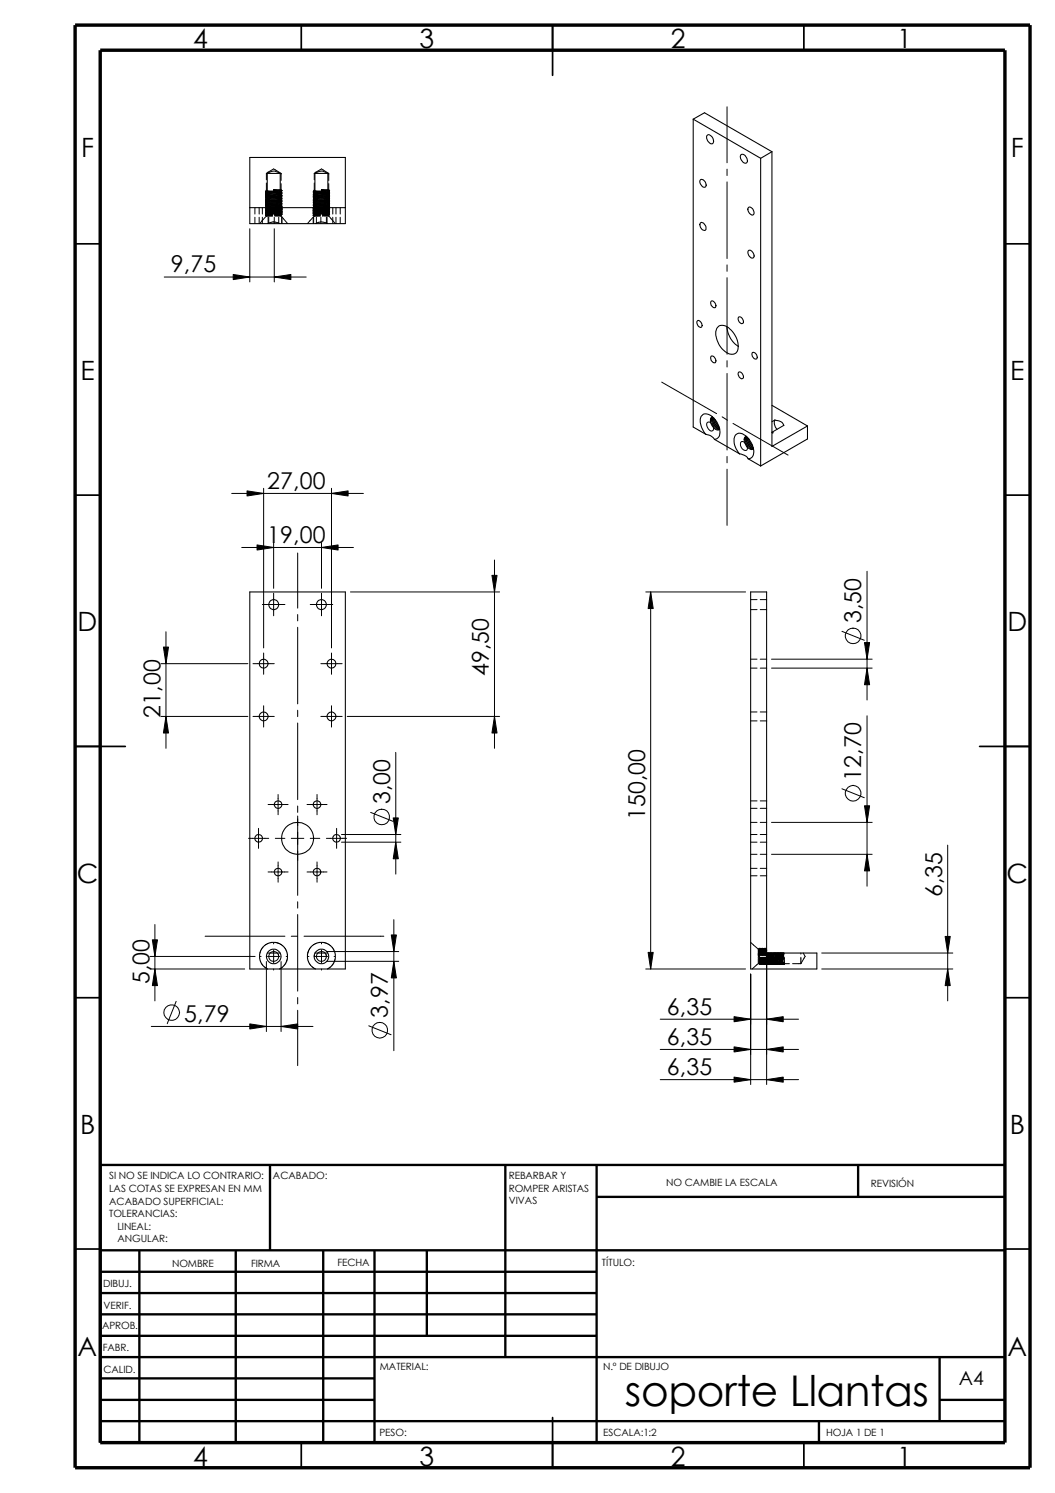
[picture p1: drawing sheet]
<svg xmlns="http://www.w3.org/2000/svg" width="210mm" height="297mm" viewBox="0 0 210 297" stroke-linecap="round" stroke-linejoin="round" font-family="sans-serif">
<g fill="none" stroke="#000" stroke-width=".34">
<path d="M59.9 5v5M109.9 5v10M159.9 5v5M14.9 48.5h5M199.9 48.5h5M14.9 98.5h5M199.9 98.5h5M14.9 148.5h10M194.9 148.5h10M14.9 198.5h5M199.9 198.5h5M14.9 248.5h5"/>
<path d="M199.9 248.5h5M59.9 287v5M109.9 282v10M159.9 287v5"/>
</g>
<g fill="none" stroke="#000" stroke-width=".47">
<path d="M53.7 231.8v17M100.5 231.8v38.2M118.7 231.8v55.2M118.7 238.1h81.2M170.7 231.8v6.3M199.9 231.8h-180v55.2M19.9 257.3h98.8M19.9 253h98.8M19.9 248.8h180M27.7 248.8v38.2M46.9 248.8v38.2M64.3 248.8v38.2"/>
<path d="M74.5 248.8v38.2M84.9 248.8v17M19.9 270h180M19.9 278.5h54.6M19.9 274.2h54.6M19.9 261.5h98.8M19.9 265.8h98.8M186.9 270v12.7M186.9 278.5h13M19.9 282.7h180M162.9 282.7v4.3"/>
</g>
<path d="M14.9 5h190v287h-190zM19.9 10h180v277h-180z" fill="none" stroke="#000" stroke-width=".68" stroke-linecap="butt"/>
<g fill="none" stroke="#000" stroke-width=".2">
<path d="M52.8 38.1h.1M52.8 38.4h.1M52.8 38.7h.1M52.8 39h.1M52.8 39.3v.1M52.8 39.6v.1M52.8 40h.1M52.8 38.1h.3M52.8 38.1h.2h-.1M52.8 39h.2M52.8 39.4h.3M52.8 39.3h.2l-.2 .1"/>
<path d="M52.8 38.4h.2M52.8 38.4h.3M52.8 39.6l.2 .1M52.8 40h.2M52.8 38.7l.3 .1M52.8 38.7h.2h-.1M52.8 39.7l.2 .1M52.8 39.4l.2 .1M52.8 38.4l.2 .1M52.8 38.7l.2 .1M52.8 39l.2 .2M52.8 38.1l.2 .1"/>
<path d="M52.9 39.1h.3M52.9 39.7h.2M53 34.5v1.3M53 36.4v1.6M53 38.2v.1M53 38.5v.1M53 38.8v.1M53 39.2h.1M53 39.5h.1M53 39.8v.1M53 38.2h.2M53 38l-.1 .1"/>
<path d="M53 38.9h.2M53 39.2h.2M53 39.5h.2M53 39.3h-.2M53 38.5h.2M53 38.8h.2M53 38.7h-.1M53 39.9h.1M53 39.9l-.1 .1M53 40h-.1M53 34.5h.2M53 38l-.2 .1"/>
<path d="M53 39.2l-.2 .1M53 38.9l-.2 .1M53 38.3l-.2 .1M53 38.6l-.2 .1M53 39.9l-.2 .1M53 39.5l-.2 .1M53 34.5l1.4-.9 1.5 .9M53 38.2h.2l-.2 .1M53 37.9v.1M53 39.8h.2M53 38.6h.1M53 38.8l.2 .1"/>
<path d="M53.1 38.9h.1M53.2 37.9l-.2 .1M53.2 39.2h-.2M53.2 39.8l-.2 .1M53.2 39.8h-.2M53.2 38.6h-.2M55.8 38.1h.1M55.8 39.1h.1M55.8 39.4h.1M55.8 38.4h.1M55.8 39.7h.1M55.8 40h.1"/>
<path d="M55.8 38.7h.1M55.8 38.8h.2M55.8 37.8l.3 .1M55.8 34.5h.1M55.8 39.3l.1 .1M55.8 39l.1 .1M55.8 38h.1M55.8 38.2h.2M55.8 39.2h.2M55.8 39.5h.2M55.8 38.5l.2 .1M55.8 37.9h.3"/>
<path d="M55.9 39.9v.1M55.9 39.6l-.1 .1M55.9 38.1h-.1M55.9 38.4l.2 .2M55.9 39.7l.2 .1h-.3M55.9 39.4l.2 .1M55.9 38.1l.2 .1M55.9 37.9h.1M55.9 38.2h.1l-.2 .2h.1M55.9 38.9h.1l-.2 .1 .3 .2M55.9 39.2h.1M55.9 39.9l.1-.1-.1 .2"/>
<path d="M55.9 38.9h.1M55.9 39.5h.1M55.9 38v.1M55.9 36.5v1.3h-.1M55.9 34.5v1.4M55.9 38.4h.1M55.9 38.7v.1M55.9 39.3v.1M55.9 39.6v.1M56 39.2l-.2 .1M56 38.8v.1M56 38l-.1 .1"/>
<path d="M56 38.6h-.1M56 37.9l-.1 .1M56 37.9h-.1M56 39.5l-.1 .1M56 38.6l-.1 .1M56.1 37.9l-.1 .1M56.1 38.2v.1M62.3 38.1h.1M62.3 38.4h.1M62.3 38.7h.1M62.3 39.3v.1M62.3 39.6v.1"/>
<path d="M62.4 39.4h.2M62.4 39.4l.3 .1M62.4 39.3h.1l-.1 .1M62.4 38.4h.2M62.4 39.7h.2M62.4 39.6l.1 .1M62.4 39.7l.1 .1M62.4 39v.1M62.4 39.1h.3M62.4 39.1l.3 .1M62.5 39h-.1v.1M62.5 38.4h-.1l.1 .1"/>
<path d="M62.5 39.3h-.1M62.5 34.5v1.3M62.5 36.4v1.6M62.5 38.2v.1M62.5 38.5v.1M62.5 38.8v.1M62.5 39.1v.1M62.5 39.8v.1M62.5 38.2h.2l-.2 .1M62.5 38.2h.2M62.5 38l-.1 .1M62.5 38.9h.2"/>
<path d="M62.5 39.2h.2M62.5 38.9l-.1 .1h.1M62.5 39.2h.1M62.5 38.5h.2M62.5 38.3l-.1 .1h.1M62.5 39.8h.2M62.5 38.6h.1M62.5 38.8h.2M62.5 38.6l-.1 .1M62.5 39.5h.2M62.5 39.9h.1M62.5 38.8l.2 .1"/>
<path d="M62.5 39.9l-.1 .1M62.5 34.5h.2M62.5 39.2l-.1 .1M62.5 39.5l-.1 .1M62.5 34.5l1.5-.9 1.4 .9M62.6 38.1h-.2l.1 .1M62.6 38.9h.1M62.6 38.8l-.2-.1 .1 .1M62.6 37.9l-.1 .1M62.7 39.5h-.2M62.7 37.9l-.2 .1M62.7 39.8l-.2 .1"/>
<path d="M62.7 39.8h-.2M62.7 38.6h-.2M65.2 38.1h.2M65.2 39.1h.2M65.2 39.4h.2M65.2 38.4h.1M65.2 38.4h.2M65.2 38.7h.2M65.2 38.8h.3M65.2 37.8h.2M65.2 34.5h.2M65.3 38.4h.1"/>
<path d="M65.3 38.2h.2M65.3 39.2h.2M65.3 39h.1M65.3 39.5h.3M65.3 38.5h.3M65.3 39.8h.3M65.3 38.7h.1M65.3 39.3h.1M65.3 39.7l.3 .1M65.3 38h.1M65.3 37.9h.3M65.4 39h-.2l.2 .1"/>
<path d="M65.4 39.6l-.2 .1 .2-.1M65.4 38.4h-.2M65.4 37.9h.2M65.4 38.1h-.2M65.4 38.2h.2M65.4 38l-.2 .1M65.4 38.9h.2M65.4 39.2h.1M65.4 39.5h.2M65.4 39.6l-.2 .1M65.4 39.9l-.2 .1M65.4 38.7h-.2"/>
<path d="M65.4 39.9v.1M65.4 39.4h.1M65.4 38.7v.1M65.4 34.5v1.4M65.4 36.5v1.3M65.4 38v.1M65.4 38.4h.1M65.4 39v.1M65.4 39.3v.1M65.4 39.1l.2 .1M65.4 39.4l.2 .1M65.4 38.1l.2 .1"/>
<path d="M65.4 38.4l.2 .1M65.4 38.7l.1 .1M65.4 37.8l.2 .1M65.5 39.2l-.3 .1M65.5 38.8l.1 .1M65.5 38l-.1 .1M65.5 37.9h-.1M65.5 37.9l-.1 .1M65.5 39.8h-.1h.2M65.5 38.5l-.1 .1h.2M65.5 39.8l-.1 .1M65.5 38.6h-.1"/>
<path d="M65.6 39.2h-.2M65.6 38.3l-.2 .1M65.6 39.2h-.1M65.6 37.9l-.1 .1M65.6 37.9h.1M65.6 38.2v.1M65.6 38.5v.1M65.6 38.9h.1M65.6 39.5h.1M65.6 39.8h.1M65.6 39.8l-.2 .2M65.6 39.5l-.2 .1"/>
<path d="M65.6 38.6l-.2 .1M65.6 38.9l-.2 .1M144.7 21.3v11.1M144.7 33.7v1.2M144.7 36.2v15.2M32.7 55.1h28.2M46.4 54.6l3.3 .5-3.3 .5zM49.7 45.5v10.6M50.7 41.3v1.3M50.7 43.2v1.3M51.6 41.3v1.3M51.6 43.2v1.3"/>
<path d="M52.2 41.3v1.3M52.2 43.2v1.3M52.8 42.5h.2M52.8 41.9l.5 .1M52.8 41.6h.9M52.8 41.6h.1M52.8 42.8l.2 .2M52.8 42.2h.1M52.8 40.3h.1M52.8 40.6h.1M52.8 40.9h.1M52.8 41.5v.1"/>
<path d="M52.8 42.8h.1M52.8 40.9h.2M52.8 40.6h.2M52.8 40.3h.3M52.8 40.3h.2M52.8 40h.3M52.8 40l.4 .1M52.8 40.9l.2 .2M52.8 40.6l.2 .1M52.8 40.3l.2 .1M52.9 42.5l.2 .2 1.2-.1M52.9 42.5h.1"/>
<path d="M52.9 42.2h.4M52.9 41.9l.2 .1h2.1M52.9 41.6l.8 .1M52.9 41.3l.2 .1M52.9 41h.2M52.9 40.6l.2 .1M52.9 42.2l.1 .1M52.9 41.6l.1 .1M52.9 41.3h.2M53 42.5l.3 .1M53 43h1.3M53 42.3l.4 .2h2.5"/>
<path d="M53 42.3l1 .1M53 41.8h2.1M53 41.7h1M53 41.1h.2M53 41.1h.1M53 41.2h-.1M53 40.4l.2 .1M53 40.7v.1M53 41.7v.1M53 40.7h.2M53 40.6h-.2M53 40.4h.2"/>
<path d="M53 40.2h.2M53 43l-1.3 1.5M53 40.8l-.2 .1M53 40.2l-.2 .1M53 42.1h2.1M53 41.7l-.1 .2h.4M53 41.4l2.1 .1M53 41.1v.1M53 40.7l.2 .1h-.2M53 41.4l-.1 .1M53 42.1l-.1 .1M53.1 41.7h-.1"/>
<path d="M53.1 40.5l-.3 .1M53.2 40.1l-.2 .1M53.2 41l-.2 .1M53.2 40.4h-.2M53.2 42.5h-.3M53.2 42.1l-.4 .1M53.2 41.9h-.3M53.2 41.5v.1M53.3 44.5a2.32 2.32 0 0 1 2.4 0M53.3 42.6h-.3v.4M53.3 42.6h.4M53.3 42.5l.8 .1"/>
<path d="M53.3 42.3h-.3M53.3 42.2l.8 .1M53.3 42l-.3 .1M53.3 41.9l.8 .1M53.3 41.7l-.3 .1M53.3 41.3l-.2 .1M53.3 42.2h.4M53.3 42.7l-.5 .1M53.3 41.4h-.3M53.3 41.3v1.3M53.3 43.2v1.3M53.5 43.2v1.3"/>
<path d="M53.6 42.8h-.8M53.7 41.6h2.2M53.7 41.3h-.2v1.3M53.8 41.5h2.1M53.9 42.2h2M53.9 42h2.1h-.8M54 41.5h.2M54.1 42.7l-.5 .1M54.1 42.3h.1M54.1 42.6h.1M54.1 42h.1M54.1 41.6h.1"/>
<path d="M54.2 42.9l-1.2 .1M54.3 42.3l-1.3 .2M54.3 41.4h-1.3M54.6 55.1l3.3-.5v1zM54.6 41.3v1.3M54.6 43.2v1.3M54.6 45.5v10.6M54.6 42.3h1.4l-.9 .1M54.6 42.2h.5M54.6 41.8l1.3 .1M54.6 41.5l.5 .1M54.6 42.4h.1"/>
<path d="M54.6 41.7l.1 .1M54.6 42.5h.1M54.7 42.1l-1.3 .1M54.7 42.7l.4 .1M54.7 42.1h.4M54.8 42.6l1.2 .1M54.8 42.3l1.2 .1h-.2M54.8 42.1l1.1 .1M54.8 41.7h1.2l-.9 .1M54.8 41.3l.8 .1M55 41.7h-1.1M55.1 42.8h.8"/>
<path d="M55.1 42.4l1 .3-.2 .1M55.1 42.4l-1.5 .1M55.1 41.8h.8v.2M55.1 41.8h-1.5M55.1 42.4v.1M55.2 42.5l-1.3 .1M55.2 42.6l.8 .1M55.2 41.7h.8l-.2 .1M55.2 41.4h.4M55.5 41.3v1.3M55.5 43.2v1.3M55.6 41.4h.4"/>
<path d="M55.7 42.2l-.3 .1M55.7 40.6h.1M55.8 41.3h.1M55.8 42.2h.1M55.8 41h.1M55.8 40.6h.1M55.8 40.3h.1M55.8 41.6h.1M55.8 41.5h.1M55.8 41.2l.1 .1M55.8 42.7h-1.2M55.8 41.4h-1"/>
<path d="M55.8 41.1h.3M55.8 40.7h.2M55.8 40.4h.2l-.1 .2M55.8 40.1h.2M55.9 42.5v.1h-1.2M55.9 41.3l-1.5 .1M55.9 42.8h-1.3M55.9 42.2l.2 .1M55.9 41.6l.2 .1M55.9 41l.2 .1M55.9 40.6l-.1 .1M55.9 40h-.1"/>
<path d="M55.9 40l.2 .2M55.9 40.3l.2 .2M55.9 41.9l.2 .1M55.9 41.3l.2 .1M55.9 40.6l.2 .2M55.9 41.4h.1h-.2M55.9 42.8v.2h-1.2M55.9 42l.1 .1h-.5M55.9 42.7h.1l-.5 .1M55.9 40.8h.1l-.2 .1 .1 .1M55.9 40.2h.1l-.2 .1h.1M55.9 40.1h.1"/>
<path d="M55.9 42.9l1.3 1.6M55.9 40.3h.1M55.9 40.6h.1M55.9 40.9v.1M55.9 41.5v.1M55.9 41.8v.1M55.9 42.2h.1M55.9 42.5h.1M56 41.1l-.2 .1M56 41.1h-.1M56 41.3v1.3M56 43.2v1.3"/>
<path d="M56.1 41.7l-.3 .2M56.1 41.4l-.2 .1M56.1 42.1l-.2 .1M56.1 40.8h.1M56.1 41.1h.1M56.1 41.3v1.3M56.1 43.2v1.3M56.1 42.4l-.2 .1M62.3 42.5l.5 .1M62.3 41.9l.5 .1M62.3 42.8l.2-.1-.1 .1M62.3 41.3h.3"/>
<path d="M62.3 40h.1M62.3 40.3h.1M62.3 40.6h.1M62.3 40.9h.1M62.3 42.8h.1M62.3 43.2v1.3M62.3 42.8l.2 .2M62.4 42.5l.2 .2 1.2-.1M62.4 41.9l.2 .1h2.1M62.4 41.6l.8 .1M62.4 41.6h.8M62.4 41.3l.2 .1"/>
<path d="M62.4 41h.2M62.4 40.6l.2 .1M62.4 40.3h.2M62.4 41.6l.1 .1M62.4 40.6l.1 .1M62.4 42.5l1.3 .1M62.4 41.9h.4M62.4 41.3l-.1 1.3M62.4 40l.1 .1M62.4 40h.2M62.4 41.3v1.3M62.4 43.2v1.3"/>
<path d="M62.4 42.5h.1M62.5 41.2h-.1M62.5 40.9h-.1l.1 .2M62.5 40.6h-.1M62.5 40.3h-.1l.1 .1M62.5 43h1.3M62.5 42.3l.4 .2M62.5 42.3l1 .1M62.5 42.1h2.1M62.5 41.8h.4M62.5 41.7h1M62.5 41.4l1.3 .1"/>
<path d="M62.5 40.1v.1M62.5 40.4l.2 .1M62.5 40.7v.1M62.5 41.1h.1M62.5 41.7v.1M62.5 40.7l.2 .1h-.2M62.5 40.8l-.1 .1h.1M62.5 40.7h.2M62.5 40.4h.2M62.5 40.2h.2M62.5 40.2l-.1 .1h.1M62.5 40.1h.2"/>
<path d="M62.5 41.4l-.1 .1M62.5 43l-1.3 1.5M62.5 42.1l-.1 .1M62.5 41.1l-.1 .1M62.6 41.7l-.2 .2M62.6 40.5l-.2 .1h.1M62.7 42.5h.1M62.7 41.9h.1M62.7 42.5h-.3M62.7 41.9h-.3M62.7 41l-.2 .1M62.7 40.4h-.2"/>
<path d="M62.7 41.1h-.2M62.7 42.2h.1M62.7 41.5v.1M62.8 42.6h-.3v.4M62.8 42.6h.4M62.8 42.3l-.4 .2M62.8 42.2h-.5l.2 .1M62.8 42.2h2.6M62.8 42l-.3 .1M62.8 41.9l.9 .1M62.8 41.7l-.3 .1M62.8 42.2l.4 .1"/>
<path d="M62.8 41.3l-.2 .1M62.8 42.7h-.2M62.8 42.5h2.6M62.8 41.4h-.2M62.9 43.2v1.3M63 42.8h-.7M63.2 41.6h2.2M63.2 41.3h-.3v1.3M63.3 42.2h2.1M63.4 42h1.3M63.5 42.7l-.5 .1M63.7 42.6h.1"/>
<path d="M63.7 42.2h.1M63.7 42h.1M63.7 41.6h.1M63.8 42.9l-1.3 .1M63.8 42.3l-1.2 .1M63.8 41.4h-1.3M63.8 41.3v1.3M63.8 43.2v1.3M63.9 44.2l-1.2 .3M64 44.2l1.2 .3M64.1 41.5h1.3M64.1 42.4l-1.1 .1"/>
<path d="M64.1 41.8h-1.1M64.1 42.5h.1M64.1 42.4h.5M64.1 42.3h1.5M64.1 42.2h.5M64.1 41.8l1.3 .1M64.1 41.7l.5 .1M64.1 41.5l.5 .1M64.2 42.8h1.2M64.2 42.7l.4 .1M64.3 42.6l1.3 .1M64.3 41.7h1.1"/>
<path d="M64.3 41.3l.8 .1M64.5 41.7h-1.1M64.6 42.4l.8 .1M64.6 41.8h-1.8M64.6 41.8h.8M64.6 41.5h-1.3M64.6 42.4v.1M64.7 42.6l.7 .1M64.7 42.5l-1.3 .1M64.7 42.3l.7 .1M64.7 42h.9M64.7 42l.9 .1"/>
<path d="M64.7 41.7h.4M64.7 41.4h.4M64.9 41.3v1.3M64.9 43.2v1.3M65.1 41.3v1.3M65.1 43.2v1.3M65.1 41.4h.5M65.2 42.2l-.3 .1M65.2 42.1h.3M65.2 41.4h.3M65.2 41.3h.2M65.2 40.6h.2"/>
<path d="M65.2 40.3h.2M65.2 40.3h.1M65.2 40.7h.1M65.2 40h.2M65.2 40l.4 .1M65.3 42.2h.1M65.3 40.3h.1M65.3 41.6h.1M65.3 41.5h.1M65.3 41.1h.3M65.3 41.2h.1M65.3 40.7h.2"/>
<path d="M65.3 40.6h.1M65.3 40.4h.3M65.3 40.1h.2M65.4 42l-1.1 .1M65.4 42.7h-1.3M65.4 41.4h-1.1M65.4 42.8v.2h-1.3M65.4 42.5l-1.3 .1M65.4 41.9v.1M65.4 41.8l-.1 .1M65.4 41.7h.2M65.4 41.3l-1.4 .1"/>
<path d="M65.4 42.8h-1.3M65.4 41.2h-.2M65.4 42.7h.2M65.4 42.5h.1M65.4 40.8h.2M65.4 40.9h-.2l.4 .2M65.4 40.9l-.2 .1M65.4 40.6h-.2M65.4 40.2h.2M65.4 40.3h-.2M65.4 40.6l-.1 .1M65.4 40.1h.2"/>
<path d="M65.4 40.3h.1M65.4 40.6h.1M65.4 41.2v.1M65.4 41.5v.1M65.4 41.8v.1M65.4 42.2h.1M65.4 42.9l1.3 1.6M65.4 42.2l.2 .1M65.4 41.9l.2 .1M65.4 41.6l.2 .1M65.4 41.3l.2 .1M65.4 42.5l.2 .2"/>
<path d="M65.4 40.3l.2 .1M65.4 40.6l.2 .2M65.4 42.7l-.4 .1M65.5 42.4h-.3M65.5 41.7l-.3 .1M65.5 42.3l-.1 .1M65.5 41.7h-.1M65.5 41.1h-.1M65.6 42.4h-1.1M65.6 41.7l-1.1 .1M65.6 41.4h-.2h.2M65.6 40.4l-.2 .1h.2"/>
<path d="M65.6 40.1v.1M65.6 40.4v.1M65.6 40.8h.1M65.6 41.1h.1M65.6 41.4h.1M65.6 41.7h.1M65.6 42v.1M65.6 42.3v.1M65.6 42.7h.1M65.6 42.4l-.2 .1M65.6 42.1l-.2 .1M65.6 41.7l-.2 .2"/>
<path d="M65.6 41.4l-.2 .1M65.6 42.7l-.2 .1M65.6 41.1l-.2 .1M65.6 40.8l-.2 .1M65.6 40.5l-.2 .1M65.6 40.2l-.2 .1M66.2 41.3v1.3M66.2 43.2v1.3M66.8 41.3v1.3M66.8 43.2v1.3M67.7 41.3v1.3M67.7 43.2v1.3"/>
<path d="M144.7 52.7v1.3M144.7 55.2v15.3M131.7 76l10.9 6.3M144.7 71.8v1.2M144.7 74.3v15.2M46.1 98.2h26.2M49.1 97.7l3.4 .5-3.4 .5zM52.5 97.2v31.7M66 98.2l3.3-.5v1zM66 97.2v31.7M140.7 84.1l.1-.1a1.13 1.13 0 0 1 .9 1.7 1.21 1.21 0 0 1-1-1.6zM143.7 82.9l1 .7"/>
<path d="M144.7 90.8v1.3M144.7 93.3v11.2M145.8 84.2l11 6.4M147.4 88l.2-.2a1.15 1.15 0 0 1 .9 1.8 1.2 1.2 0 0 1-1.1-1.6zM48.1 108.9h22.2M51.1 108.4l3.3 .5-3.3 .5zM54.4 107.9v9.2M54.4 118v4.5M59.2 110v11M64 108.9l3.3-.5v1zM64 107.9v9.2M64 118v4.5"/>
<path d="M69.7 117.8h29.7M97.9 114.5h1l-.5 3.3zM98.4 111.4v37.5M128.5 117.8h19.8M129.5 117.8l.5 3.3h-1.1zM129.5 117.8v75M149.4 119.3h1.2M151.3 119.3h1.2M172.5 113.7v25.6M32 132h17.3M32.5 128.7h1l-.5 3.3zM33 125.7v23.2"/>
<path d="M50.3 132h4.3M52.2 120.3h4.5M52.5 129.9v4.3M59.2 122.3v1.2M59.2 124.8v15.2M61.7 120.3h4.5M63.8 132h4.3M66 129.9v4.3M149.4 131.1h1.2M149.4 132.9h1.2M149.4 121.3h1.2M151.3 131.1h1.2"/>
<path d="M151.3 132.9h1.2M151.3 121.3h1.2M153.5 131.1h20M153.5 132.9h20M167.5 125.6l4.5 1.8M172 127.8h1l-.5 3.3zM172.5 132.9l.5 3.3h-1zM32 142.5h17.3M33 142.5l.5 3.3h-1zM50.3 142.5h4.3M52.5 140.4v4.3M55.3 158.1v4"/>
<path d="M59.2 141.3v1.3M59.2 143.8v15.3M63.1 158.1v4M63.8 142.5h4.3M66 140.4v4.3M69.1 142.5h30.3M78.7 149.7v24.2M98.4 142.5l.5 3.3h-1zM149.4 141.6h1.2M149.4 143.4h1.2M149.4 159.3h1.2M151.3 141.6h1.2"/>
<path d="M151.3 143.4h1.2M151.3 159.3h1.2M167.5 156.9l4.5 1.8M172.5 142.4v33.9M49.4 166.8h4.1M51.4 164.8v4M53.3 173.5h4M53.3 160.1h4M54.8 166.8h1.9M55.3 171.5v4M58 166.8h2.5M59.2 160.4v1.2"/>
<path d="M59.2 162.3v15.8M59.2 179.4v1.3M61.1 173.5h4M61.1 160.1h4M61.7 166.8h1.9M63.1 171.5v4M64.9 166.8h4.1M67 164.8v4M67.9 167.6h11.9M67.9 166h11.9M73.7 161.6l4.5 1.8M78.2 162.7h1l-.5 3.3z"/>
<path d="M78.7 167.6l.5 3.3h-1zM149.4 167.6h1.2M149.4 166h1.2M149.4 160.8h1.2M149.4 174.2h1.2M149.4 172.8h1.2M149.4 170h1.2M149.4 163.6h1.2M151.3 167.6h1.2M151.3 166h1.2M151.3 160.8h1.2M151.3 174.2h1.2"/>
<path d="M151.3 172.8h1.2M151.3 170h1.2M151.3 163.6h1.2M153.5 170h20M153.5 163.6h20M172 160.3h1l-.5 3.3zM172.5 170l.5 3.3h-1zM188.6 168.1v31M29.8 190.3h21M29.8 192.8h18.9M30.3 187h1l-.5 3.3zM30.8 192.8l.5 3.3h-1z"/>
<path d="M30.8 183.9v15.2M35.1 199.2l-1.8 4.5M40.8 186.3h15.9M51.8 190.3h.1M53 191.3v13.9M53.2 190.3h2.5M54.4 187.6v.2M54.4 189v2.6M54.4 192.8v.2M55.9 191.3v13.9M56.9 190.3h.2M58 186.3h1.2"/>
<path d="M59.2 181.9v15.3M59.2 198.5v1.2M60.5 186.3h15.9M61.3 190.3h.2M62.7 190.3h2.5M64 187.6v.2M64 189v2.6M64 192.8v.2M64.9 191.3h14.4M64.9 189.3h14.4M66.5 190.3h.1M77.9 186h1l-.5 3.3z"/>
<path d="M78.4 191.3l.5 3.3h-1zM78.4 183v26M128.5 192.8h19.8M128.9 189.5h1.1l-.5 3.3zM149.4 187.5l1.5 1.3M149.4 193.8v22M150.9 188.8v1.5h.2v-.5M150.9 190.5v1.2M150.9 191.7h.2M150.9 191.7l-1.3 1.1M150.9 188.8h.1M150.9 189v.8"/>
<path d="M151 188.8v.4M151 189.8v.5M151 189v1.1M151 188.7l.1 1.2M151 188.7l.2 .2 .1 1.2M151 189v1.3M151 190.5l.1 .8M151 188.7v.1M151.1 191.7l.1 .1M151.1 190.5l.1 1.3M151.2 190.9l-.1 .8M151.2 189l-.1 .4"/>
<path d="M151.2 190.5v1.4M151.2 191.8v.1M151.2 188.8h.1M151.2 191.9h.1M151.3 188.8l-.1 1.3M151.3 190.5l-.1 1.2M151.3 190.7v.2M151.3 188.8v1.2M151.3 190.6v1.3M151.3 191.3v.4M151.3 191.7h.1M151.3 188.7v1.4"/>
<path d="M151.3 190.5l.1 .8M151.3 191.7v.2M151.4 188.9l-.1 1.1M151.4 191.6l-.1 .1M151.4 188.7v.4M151.4 189.1v1M151.4 191.6v.1M151.4 188.7l-.1 .1M151.4 188.7h.1M151.4 189.8h.1M151.4 190.5v1.1M151.4 189.1l.1 .8"/>
<path d="M151.4 191.7l.2 .2M151.4 188.7l.1 .1M151.5 190.5l-.1 1.2M151.5 191.4l.1 .3M151.5 189.8h.1M151.5 188.9l-.1 .9M151.5 188.8v.1M151.5 189.8v.3M151.5 190.5v.9M151.5 191.7v.1M151.5 188.9l.1 .3M151.5 190.6v.3"/>
<path d="M151.5 188.8h.1M151.6 189.4l-.1 .4M151.6 188.8v1.2M151.6 188.8v.4M151.6 190v.1M151.6 190.5v1.2M151.6 191.4v.5M151.6 190l.1-.2-.1 .2M151.6 191.7h.1M151.6 190.9v1M151.6 188.7v1.4M151.7 190.5l-.1 .4"/>
<path d="M151.7 188.7l.1 1.2M151.7 188.7l.1 .2 .1 1.2M151.7 190.9v.4M151.7 191.7l-.1 .2M151.7 188.7l-.1 .1M151.7 191.3v.3M151.7 188.8v1.3M151.7 190.5v1.2M151.7 191.7l.1 .1M151.8 190.5v1.3M151.8 190.9v.8M151.8 188.9v.5"/>
<path d="M151.8 189.8v.3M151.8 190.5v1.4M151.8 191.8v.1M151.8 188.8h.1M151.8 191.9h.1M151.9 188.8l-.1 1h-.1M151.9 190.5l-.1 1.2M151.9 190.7v.2M151.9 188.8v.1M151.9 191.3l.1 .4M151.9 189.6l.1 .4M152 191.7h.1"/>
<path d="M152 190.5l-.1 1.4M152 188.7v1.4M152 190.7v.9M152 191.7l-.1 .2M152 191.6v.1M152 188.7l.1 1.4M152 188.9l-.1 .9M152 191.6l.1 .1M152 188.7l-.1 .1M152 188.7h.1M152.1 189.8h.1M152.1 190.5l-.1 .8"/>
<path d="M152.1 188.7v1.2M152.1 191.7l.1 .2M152.1 188.7v.1M152.1 190.5v1.2M152.1 191.4v.4M152.1 188.9v.9M152.1 188.8v.1M152.1 189.8v.3M152.1 190.5l.1 1.2M152.1 188.9l.1 .3M152.1 190.6v.3M152.1 188.8h.1"/>
<path d="M152.2 189.4l-.1 .4M152.2 190.9v1M152.2 190.5v.4M152.2 188.9l.1 .3M152.3 191.7h.1M152.3 188.7l-.1 1.4M152.3 190.9l-.1 .5M152.3 188.7l-.1 1.3v-1.2M152.3 190.5l.1 .8M152.3 188.7l.1 1.4M152.3 188.7l-.1 .1M152.3 188.7h.1"/>
<path d="M152.4 189.8h.1M152.4 191.3l-.2 .6M152.4 190.5v1.2M152.4 188.7v1.2M152.4 188.7l.1 .9M152.4 191.7v.1M152.4 190.5v1.3M152.4 190.9v.8M152.4 188.9v.5M152.4 189.8v.4M152.4 190.5l.1 .9M152.4 191.8l.1 .1"/>
<path d="M152.4 188.8h.1M152.5 191.9h.1M152.5 190.6h.1M152.5 189.1l.1 1.8M152.5 190.6v25.2M152.6 190.6h.1M152.6 191.3v.4M152.6 190.6l-.1 1.1v-.3M152.6 189.6l-.1 1M152.6 191.7h.1M152.6 189.6v.7M152.6 190.3v1.4"/>
<path d="M152.6 190.3v.3M152.6 191.7l-.1 .2M152.7 191.5v.2M152.7 190v-.4l.1 1.2M152.7 189.6v1.2M152.7 190.3v.5M152.7 191.7l.1 .2M152.7 190.8h.1M152.7 191.5l.1 .1v-.1M152.8 190.8h.1M152.8 189.6v.2M152.8 190.5l-.1 1.2"/>
<path d="M152.8 191.9h.1M152.9 190.8v.9l.3 .2M152.9 189.6l.1 1.2M152.9 190.1l-.1 1.8M153 191.5v.2M153 189.6l-.2 2.3M153 191.7l-.2 .2M153 189.6v.6M153 189.6v1.2M153 189.7v2M153 190.1v.7M153.1 191.5v.4"/>
<path d="M153.1 189.8h.1M153.1 189.6v.2M153.2 190.5v.9M153.2 189.6v.2M153.2 190.6v1.3M153.2 191.4v.3M153.2 189.6v.3M153.2 191.4v.5M153.2 191.7h.1M153.2 189.6v1.2M153.2 191.7v.2M153.3 191.5l-.1 .2"/>
<path d="M153.3 191.5v.2M153.3 190v1.7M153.3 189.6v1.2M153.3 191.7h.1M153.3 191.7l.1 .2M153.4 189.6h.1M153.4 189.6v.4M153.4 189.6l-.1 .2M153.4 190h.1M153.5 189.6v.5M153.5 191.6l-.1-.3v.6M153.5 190.9l.1 .8"/>
<path d="M153.5 190.9l-.1 1M153.6 191.7h.1M153.6 190.8l-.1-1.2v1.3M153.6 189.6l-.1 2.3M153.6 191.5v.2M153.6 191.7l-.2 .2M153.6 190.8h.1M153.6 190.8l.1-1.2 .1 2.3M153.6 191.7l.2 .2M153.7 190.8l.1 1.1M153.7 190l-.1 .5M153.7 191.1l-.1 .6"/>
<path d="M153.8 189.6v.2M153.8 191.9h.1M153.8 190.6v.4M153.8 190.5v1.1M153.8 191.8v.1M153.8 191.3l.2 .4M153.8 189.6v.4M153.8 190.6v1.3M153.9 189.6v1.2M154 190.3v.5M154 189.6l-.1 1.2M154 191.7l-.1-.2-.1 .4"/>
<path d="M154 191.7l.1 .2M154 189.6l.1 .2M154 189.6l.1 1.2M154 191.5l.1 .3M154 189.6v.3M154.1 190.5l-.1 1.2M154.1 191.5v.4M154.1 191.9h.1M154.1 189.6v.3M154.1 189.9l.1-.3 .1 .4M154.1 190.5l.2 1.2M154.1 191.1v.8"/>
<path d="M154.2 189.6l.1 1.9M154.2 190.6l-.1 1.3M154.2 191.5v.2M154.2 191.7l-.1 .2M154.3 191.7l.1 .2M154.3 189.6h.1M154.3 189.6v2.1M154.3 189.6l.1 2.3M154.3 190.2v.4M154.3 191.3l.1 .6M154.4 189.6v.2M154.4 191.9h.1"/>
<path d="M154.4 190.5h.1M154.4 190.5l.1 .4M154.4 189.6v.9M154.5 190.6v-.1l-.1 1.4M154.5 191.3l-.1 .6M154.5 189.6v2.1M154.5 191.7h.1M154.5 191.7l-.1 .2M154.6 191.5l-.1 .2M154.6 190.2v1.2M154.6 189.6v2.1M154.6 191.7l.1 .2"/>
<path d="M154.6 191.4l.1 .5M154.6 191.4v.3M154.6 189.7v.3M154.7 189.8l-.1-.2 .1 1M154.7 190.5v1.4M154.7 190.8l-.1 .3M154.7 191.9h.1M154.7 189.6v.2M154.8 190.5v.8M154.8 190.8l-.1 1.1zM154.8 189.9l.1 .9M154.8 191.7h.1"/>
<path d="M154.9 189.6l-.1 .4M154.9 191.5v.2M154.9 191.7h.1M154.9 191.7l-.2 .2M154.9 189.6v.3M154.9 191.7l.1 .2M154.9 189.6h.1M154.9 189.6v1.2M154.9 189.6v2.1M154.9 189.9v.9M155 191.5v.4M155 189.6v.2"/>
<path d="M155 191.9h.1M155.1 190.6h.1M155.1 191.5v.4M155.1 189.6v1M155.1 190.6v.9M155.1 190.5v.2M155.1 191.4l.1 .3M155.2 189.6v1.2M155.2 190.2l-.1 .4M155.2 191.7h.1M155.2 191.7l-.1 .2M155.2 190.8h.1"/>
<path d="M155.2 190v1.7M155.2 191.7v-.2v.2M155.2 191.7l.1 .2M155.3 189.6v.2M155.3 189.6v1.3M155.3 191.3l.1 .3M155.3 189.6l-.1 .3M155.3 190.4v.9M155.3 191.6v.3M155.3 191.9h.1M155.4 189.6v.2M155.4 191.3v.6"/>
<path d="M155.4 191.9h-.1M155.4 190.8l.1 .9M155.5 190.8l-.1-1.2v1.7M155.5 189.6l-.1 1.7M155.5 191.7h.1M155.5 191.7l-.1 .2M155.5 189.6l.2 1.8M155.5 191.5v.2M155.5 191.7l.1 .1M155.6 189.6l.1 .2M155.6 189.6v2.1M155.6 189.6l-.1 2.1"/>
<path d="M155.6 191.2v.5M155.6 191.7l.1 .2M155.7 191.8v.1M155.7 191.7v.2M155.7 189.6v.2M155.7 190.5v1.4M155.7 191.3l.1 .4h1.3M155.7 189.6v1.4M155.8 189.6v1.2M155.8 190.2l-.1 1.6M155.8 191.5l-.1 .4M155.8 191.6l.2 .3"/>
<path d="M155.9 189.6l-.1 1.2M155.9 190.3v.4M155.9 189.6h.1M155.9 189.6l.1 1.1M155.9 190.7v.1M155.9 191.5l.1 .4M155.9 189.6v.3M156 191.7v.2M156 191.9h.1M156 189.6v.2M156 190.5l.1 1.2-.1 .2M157.7 191.7h1.6"/>
<path d="M159.3 189.6v.2M159.3 190.5v1.2M159.8 189.6l.4 .7-.9 1.4M163.5 189.6h26.1M163.5 192.8h26.1M188 186.3h1.1l-.5 3.3zM188.6 192.8l.5 3.3h-1.1zM30.1 204.2h32.2M49.7 203.7l3.3 .5-3.3 .5zM55.9 204.2l3.3-.5v1zM59.2 201v11M73.4 204.1l4.4 1.8"/>
<path d="M131.4 214.8h27.5M131.4 208.8h27.5M131.4 202.8h27.5M146 214.3l3.4 .5-3.4 .5zM146 208.3l3.4 .5-3.4 .5zM146 202.3l3.4 .5-3.4 .5zM152.5 214.8l3.3-.5v1zM152.5 208.8l3.3-.5v1zM152.5 202.8l3.3-.5v1z"/>
<circle cx="169.7" cy="126.5" r="1.55"/>
<circle cx="169.7" cy="157.8" r="1.56"/>
<circle cx="75.9" cy="162.6" r="1.56"/>
<circle cx="54.5" cy="190.3" r="1.01"/>
<circle cx="64" cy="190.3" r=".99"/>
<circle cx="34.2" cy="201.5" r="1.56"/>
<circle cx="75.6" cy="205" r="1.56"/>
</g>
<g fill="none" stroke="#000" stroke-width=".21">
<path d="M49.7 31.3h19v13.2h-19zM53 38.4l2.8 .1M53 38.1l2.8 .1M53 39.3l2.8 .2M53 39l.2 .1-.2 .2M53 39l2.8 .2M53 38.7l.2 .1-.2 .2M53 39.7l.2 .1-.2 .1M53 38.7h.7M53 39.3l.2 .2-.2 .1M53 40l.2 .1-.2 .2M53 40l2.8 .1"/>
<path d="M53 39.7h.7M53 38.1l.2 .2M53 39.6v.1M53 39.9v.1M53.1 38l2.7 .1M53.1 39.2l2.7 .2M53.1 38.9l2.7 .1M53.1 38.3l2.7 .1M53.1 39.7l2.8 .1M53.1 38.6l2.7 .1M53.1 38.4l.9 .1M53.1 39.9l2.7 .1"/>
<path d="M53.1 38.8l2.8 .1M53.1 39.5l2.7 .2M53.1 39.1l2.8 .1M53.1 38.1l2.8 .1M53.1 39.4h.9M53.2 34.5v3.4l-.2 .2M53.2 38.3l-.2 .1 .2 .1M53.2 39.8l2.6 .1M53.2 38.5l-.2 .2M53.2 39.5l2.6 .1M53.2 38.5l2.6 .2M53.2 38.9l2.6 .1"/>
<path d="M53.2 39.2l2.6 .1M53.2 38.2l2.6 .2M53.2 34.5l.1-.1a2.02 2.02 0 0 1 2.5 .1M53.2 34.5h2.6M54.5 37.8l1.4 .1M54.5 37.8l1.3 .1M54.9 39.5h1M54.9 38.5l1 .1M55.1 38.8h.7M55.1 39.8h.7M55.8 39.4l.1 .1M55.8 39l.1 .2"/>
<path d="M55.8 38.4l.1 .2M55.8 39.7l.1 .1M55.8 37.8l-1.3-.1v.3h1.3M55.8 34.5v3.3l.1 .1M55.9 38l-.1 .1 .1 .1M55.9 39.8l-.1 .2 .1 .1M55.9 38.6l-.1 .1 .1 .2M55.9 39.5l-.1 .2M55.9 38.9l-.1 .1M55.9 39.2l-.1 .2M55.9 38.3l-.1 .1M55.9 37.9v.1"/>
<path d="M55.9 38.2v.1M62.5 39l2.8 .2M62.5 38.7l.2 .1-.2 .2M62.5 40l.2 .1-.2 .2M62.5 39.7l.2 .1-.2 .1M62.5 39.3l.2 .2-.2 .1M62.5 38.4l.2 .1M62.5 39.3l2.8 .2M62.5 39l.2 .1-.2 .2M62.5 38.1l2.8 .1M62.5 38.1l.2 .2M62.5 38.4l2.8 .1"/>
<path d="M62.5 40l2.8 .1M62.5 39.7h.7M62.5 38.7h.7M62.5 39.6v.1M62.5 39.9v.1M62.6 39.7l2.8 .1M62.6 38.4l2.8 .2M62.6 38.8l2.8 .1M62.6 38.1l2.8 .1M62.6 39.1h.7M62.6 39.4h.9M62.6 38.9l2.6 .1"/>
<path d="M62.6 39.2l2.6 .2M62.6 38l2.6 .1M62.6 38.3l2.6 .1M62.6 39.9l2.6 .1M62.6 39.5l2.6 .2M62.6 38.6l2.6 .1M62.7 38.5l2.6 .2M62.7 38.9l2.6 .1M62.7 34.5v3.4l-.2 .2M62.7 38.3l-.2 .1M62.7 38.5l-.2 .2M62.7 39.2l2.6 .1"/>
<path d="M62.7 34.5h2.5M62.7 34.5l.1-.1a1.97 1.97 0 0 1 2.4 .1M62.7 39.8l2.6 .1M62.7 39.5l2.6 .1M62.7 38.2l2.6 .2M64 37.8l1.4 .1M64 37.8l1.3 .1M64.4 39.5h1M64.6 39.8h.7M64.6 38.8h.7M64.7 39.2h.7M65.2 39l.2 .2"/>
<path d="M65.2 39.4l.2 .1M65.2 38.4l.2 .2M65.2 39.7l.2 .1M65.2 37.8l-1.2-.1v.3h1.3M65.2 34.5v3.3l.2 .1M65.4 39.8l-.2 .2 .2 .1M65.4 39.5l-.2 .2M65.4 38.6l-.2 .1 .2 .2M65.4 38.9l-.2 .1M65.4 38l-.2 .1 .2 .1M65.4 38.3l-.2 .1M65.4 39.2l-.2 .2"/>
<path d="M65.4 37.9v.1M65.4 38.2v.1M137.9 23.7l13.4 7.8M137.9 23.7l2.3-1.3 13.4 7.8M137.9 23.7v61.3l2.5 1.4M139.4 35.8a.96 .96 0 0 1 .9 .4 .96 .96 0 0 1 0 1 1.04 1.04 0 0 1-.9-1.4zM140.7 27a.73 .73 0 0 1 1.1 .5 .63 .63 0 0 1 .2 .7 .63 .63 0 0 1-.6 .4 1.42 1.42 0 0 1-.7-1.6zM147.4 30.9a.73 .73 0 0 1 1.1 .4 .64 .64 0 0 1 .3 .7 .64 .64 0 0 1-.5 .5 1.35 1.35 0 0 1-.9-1.6zM151.3 31.5v61.2M153.6 30.2l-2.3 1.3M153.6 30.2v58.6l7.1-4M49.7 41.3h19"/>
<path d="M53 41.2l.1 .1M53 41.2l1.7 .1M53 40.9l2.8 .2M53 40.9l.2 .2M53 40.6l.2 .2M53 40.3l.2 .1-.2 .2M53 40.3l2.8 .1M53 40.6l2.8 .1M53.1 41.1l2.7 .2M53.1 40.8l2.7 .1M53.1 41l2.8 .1M53.1 40.7l2.8 .1"/>
<path d="M53.1 40.3l.9 .1M53.1 40.2l2.7 .1M53.1 40.5l2.6 .1M53.1 40l2.8 .1M53.2 41.1l-.2 .1M53.2 40.8l-.2 .1M53.2 41.1l2.6 .1M53.2 40.8l2.6 .1M53.2 40.4l2.6 .2M53.2 40.1l2.6 .2M54.9 40.4l1 .1M55.8 40.9l.1 .2"/>
<path d="M55.8 40.3l.1 .2M55.9 41.1l-.1 .2M55.9 40.8l-.1 .1M55.9 40.5l-.1 .1 .1 .2M55.9 40.1l-.1 .2M55.9 40.5h.1M55.9 40.8h.1M62.5 41.2l1.6 .1M62.5 41.2l.1 .1M62.5 40.9l.2 .2M62.5 40.9l2.8 .2M62.5 40.6l.2 .2"/>
<path d="M62.5 40.3l.2 .1-.2 .2M62.5 40.3l2.8 .1M62.5 40.6l2.8 .1M62.6 41l2.8 .1M62.6 40.7l2.8 .1M62.6 40.3l.9 .1M62.6 40l2.8 .1M62.6 41.1l2.6 .2M62.6 40.8l2.6 .1M62.6 40.2l2.6 .1M62.6 40.5l2.6 .1M62.7 41.1l-.2 .1"/>
<path d="M62.7 40.8l-.2 .1M62.7 41.1l2.6 .1M62.7 40.8l2.6 .1M62.7 40.4l2.6 .2M62.7 40.1l2.6 .2M64.4 40.4l1 .1M65.2 40.9l.2 .2M65.2 40.3l.2 .2M65.4 41.1l-.2 .2M65.4 40.8l-.2 .1M65.4 40.5l-.2 .1 .2 .2M65.4 40.1l-.2 .2"/>
<path d="M65.4 40.5h.1M65.4 40.8h.1M139.3 44.4a.7 .7 0 0 1 1.1 .5l.1 .7a.69 .69 0 0 1-.8 .1 .69 .69 0 0 1-.4-.6zM141.5 59.9a.83 .83 0 0 1 .8 .4 .83 .83 0 0 1 0 .9 .89 .89 0 0 1-.8-1.3zM148.8 50a.71 .71 0 0 1 1.1 .5 .49 .49 0 0 1 0 .8 .49 .49 0 0 1-.8-.2l-.3-.6zM149 41.2a.97 .97 0 0 1 .9 .5 .97 .97 0 0 1-.1 1.1 1.04 1.04 0 0 1-.8-1.6zM138.7 63.9a.57 .57 0 0 1 .6 0 .57 .57 0 0 1 .3 .5l.1 .2a.39 .39 0 0 1-.2 .5 .39 .39 0 0 1-.5-.2l-.3-.5zM141.5 70.9a.87 .87 0 0 1 .8 1.3 .91 .91 0 0 1-.8-1.3zM142.7 65.2a1.63 1.63 0 0 1 2.5 .2 4.1 4.1 0 0 1 1.4 4.6 1.68 1.68 0 0 1-2.5-.2 4.4 4.4 0 0 1-1.5-4.4zM144.7 65a4.9 4.9 0 0 0 2.2 3.9M147 74a.83 .83 0 0 1 .8 .4 .83 .83 0 0 1-.1 .9 .84 .84 0 0 1-.7-1.3zM147 63.1a.83 .83 0 0 1 .8 .4 .83 .83 0 0 1-.1 .8 .84 .84 0 0 1-.7-1.2z"/>
<path d="M149.7 70.1a.83 .83 0 0 1 .8 .4 .83 .83 0 0 1 0 .9 .91 .91 0 0 1-.8-1.3zM140.4 86.4a3.8 3.8 0 0 1-.9-3.6 1.44 1.44 0 0 1 2.3 .2 3.8 3.8 0 0 1 1.3 3.8l-.5 .5-.4 .1M140.4 86.4l1 .3 .8 .7M141.4 83.5l.1 .1M141.5 83.6l-.1 .1M141.7 83l-.3 .3v.4M141.7 82.9l-.2 .7M141.8 83a1.75 1.75 0 0 0 1.4 2.4 .98 .98 0 0 1-1.4-.5l-.3-.5-.1-.7M141.8 82.9l-.4 .3v.5M141.8 83a1.99 1.99 0 0 0 1.4 2.4 2.06 2.06 0 0 1-1.3-2.3M142 83.1v.4a2.16 2.16 0 0 0 1.1 1.7 2.08 2.08 0 0 1-1.1-2.1zM142.2 87.4l5 2.9"/>
<path d="M142.2 83.4a2.15 2.15 0 0 0 .8 1.5M142.3 83.5l.2 .6 .5 .7M147.2 90.3a3.4 3.4 0 0 1-.9-3.8 1.39 1.39 0 0 1 2 .2 3.9 3.9 0 0 1 1.5 4l-.3 .4-.7 .2M147.2 90.3l1.2 .5 .4 .5M148.1 87.5a1.82 1.82 0 0 0 1.5 1.9l.3-.1M148.1 87.5v-.4l.4-.3a1.81 1.81 0 0 0 1.4 2.5M148.1 87.4h.1M148.2 87.4l-.1 .1M148.4 86.9l-.3 .3v.3M148.5 86.8l-.3 .6M148.5 86.9a1.96 1.96 0 0 0 1.4 2.3M148.6 86.9a1.96 1.96 0 0 0 1.3 2.3"/>
<path d="M148.7 87a2.08 2.08 0 0 0 1.2 2.1M148.8 87.1v.3a2.11 2.11 0 0 0 1 1.6M148.8 91.3l2.5 1.4M148.9 87.2v.1a2.1 2.1 0 0 0 .8 1.4M149 87.4a1.86 1.86 0 0 0 .7 1.2M153.6 86.1h.1M153.6 80.6l7.1 4.2M153.6 86l.1 .1M153.7 86.1h.1M154.2 83.6l1.3 .4 .5 .6-2.4 1.4M154.2 83.6a1.75 1.75 0 0 0 .4 1.8M154.2 83.6l-.6 .3"/>
<path d="M160.7 84.8v2.5l-9.4 5.4M49.7 117.8h19v75h-19zM149.4 117.8h3.1v71.8h10v3.2h-13.1zM53.2 189.6h2.5M53.2 192.8l-1.1-1-.4-.9-.1-1 .2-.7 .5-.7 .6-.6 1.1-.4h1.1l.8 .4 .9 .8 .3 .8 .1 1.2-.2 .6-.4 .8-.9 .7M62.6 190l-.1 .3M62.7 189.6h2.5M62.7 192.7l-.9-.6-.4-.7-.2-.7v-1.1l.4-.9 .8-.8 .9-.4h1l1.1 .4 .7 .6 .4 .6 .2 .8v1l-.4 .8-1.1 1.1"/>
<circle cx="52.5" cy="132" r=".88"/>
<circle cx="54.5" cy="120.3" r=".99"/>
<circle cx="63.9" cy="120.3" r=".99"/>
<circle cx="65.9" cy="132" r=".88"/>
<circle cx="52.4" cy="142.5" r=".88"/>
<circle cx="66" cy="142.5" r=".88"/>
<circle cx="51.5" cy="166.8" r=".75"/>
<circle cx="55.3" cy="173.5" r=".75"/>
<circle cx="55.3" cy="160.1" r=".75"/>
<circle cx="59.2" cy="166.8" r="3.2"/>
<circle cx="63.1" cy="173.5" r=".75"/>
<circle cx="63.1" cy="160.1" r=".75"/>
<circle cx="66.9" cy="166.8" r=".75"/>
<circle cx="54.4" cy="190.3" r="1.43"/>
<circle cx="64" cy="190.3" r="1.43"/>
</g>
<g fill="#000">
<path d="M46.4 54.6l3.3 .5-3.3 .5zM54.6 55.1l3.3-.5v1zM49.1 97.7l3.4 .5-3.4 .5zM66 98.2l3.3-.5v1zM51.1 108.4l3.3 .5-3.3 .5zM64 108.9l3.3-.5v1zM97.9 114.5h1l-.5 3.3zM129.5 117.8l.5 3.3h-1.1zM32.5 128.7h1l-.5 3.3zM172.5 132.9l.5 3.3h-1zM172 127.8h1l-.5 3.3zM33 142.5l.5 3.3h-1z"/>
<path d="M98.4 142.5l.5 3.3h-1zM78.7 167.6l.5 3.3h-1zM78.2 162.7h1l-.5 3.3zM172 160.3h1l-.5 3.3zM172.5 170l.5 3.3h-1zM30.3 187h1l-.5 3.3zM30.8 192.8l.5 3.3h-1zM78.4 191.3l.5 3.3h-1zM77.9 186h1l-.5 3.3zM128.9 189.5h1.1l-.5 3.3zM188.6 192.8l.5 3.3h-1.1zM188 186.3h1.1l-.5 3.3z"/>
<path d="M49.7 203.7l3.3 .5-3.3 .5zM55.9 204.2l3.3-.5v1zM146 214.3l3.4 .5-3.4 .5zM146 208.3l3.4 .5-3.4 .5zM146 202.3l3.4 .5-3.4 .5zM152.5 214.8l3.3-.5v1zM152.5 208.8l3.3-.5v1zM152.5 202.8l3.3-.5v1z"/>
</g>
<text font-size="8.4" x="124.3" y="279.7">soporte Llantas</text>
<g font-size="5.3">
<text x="38.4" y="9.6">4</text>
<text x="83.4" y="9.6">3</text>
<text x="133.5" y="9.6">2</text>
<text x="178.5" y="9.6">1</text>
<text x="16.1" y="31.3">F</text>
<text x="201.1" y="31.3">F</text>
<text x="16" y="75.6">E</text>
<text x="201" y="75.6">E</text>
<text x="15.5" y="125.6">D</text>
<text x="200.4" y="125.6">D</text>
<text x="15.3" y="175.6">C</text>
<text x="200.3" y="175.6">C</text>
<text x="15.9" y="225.6">B</text>
<text x="200.9" y="225.6">B</text>
<text x="15.5" y="269.8">A</text>
<text x="200.4" y="269.8">A</text>
<text x="38.4" y="291.6">4</text>
<text x="83.4" y="291.6">3</text>
<text x="133.5" y="291.6">2</text>
<text x="178.5" y="291.6">1</text>
</g>
<g font-size="4.6">
<text x="34" y="54.2">9,75</text>
<text x="53.2" y="97.2">27,00</text>
<text x="53.2" y="108">19,00</text>
<text x="171.4" y="124" transform="rotate(-90 171.4 124)">3,50</text>
<text x="97.3" y="134.6" transform="rotate(-90 97.3 134.6)">49,50</text>
<text x="31.9" y="142.8" transform="rotate(-90 31.9 142.8)">21,00</text>
<text x="171.4" y="155.3" transform="rotate(-90 171.4 155.3)">12,70</text>
<text x="77.6" y="160" transform="rotate(-90 77.6 160)">3,00</text>
<text x="128.4" y="163.2" transform="rotate(-90 128.4 163.2)">150,00</text>
<text x="187.5" y="178.5" transform="rotate(-90 187.5 178.5)">6,35</text>
<text x="29.7" y="195.8" transform="rotate(-90 29.7 195.8)">5,00</text>
<text x="36.7" y="203.2">5,79</text>
<text x="77.2" y="202.5" transform="rotate(-90 77.2 202.5)">3,97</text>
<text x="132.7" y="201.8">6,35</text>
<text x="132.7" y="207.9">6,35</text>
<text x="132.7" y="213.9">6,35</text>
</g>
<text font-size="3.9" x="190.8" y="275.5">A4</text>
<g font-size="2">
<text x="21.7" y="234.7">SI NO SE INDICA LO CONTRARIO:</text>
<text x="21.7" y="237.2">LAS COTAS SE EXPRESAN EN MM</text>
<text x="21.7" y="239.6">ACABADO SUPERFICIAL:</text>
<text x="54.3" y="234.7">ACABADO:</text>
<text x="101.2" y="239.6">VIVAS</text>
<text x="101.2" y="234.6">REBARBAR Y</text>
<text x="101.2" y="237.1">ROMPER ARISTAS</text>
<text x="132.5" y="236">NO CAMBIE LA ESCALA</text>
<text x="173.3" y="236.2">REVISIÓN</text>
<text x="21.7" y="242.1">TOLERANCIAS:</text>
<text x="23.4" y="244.6">LINEAL:</text>
<text x="23.4" y="247.1">ANGULAR:</text>
<text x="67.1" y="252">FECHA</text>
<text x="119.8" y="252">TÍTULO:</text>
<text x="20.5" y="256.1">DIBUJ.</text>
<text x="34.2" y="252.1">NOMBRE</text>
<text x="50" y="252">FIRMA</text>
<text x="20.6" y="260.4">VERIF.</text>
<text x="20.3" y="264.5">APROB.</text>
<text x="20.4" y="268.8">FABR.</text>
<text x="20.6" y="273.2">CALID.</text>
<text x="75.6" y="272.6">MATERIAL:</text>
<text x="120" y="272.6">N.º DE DIBUJO</text>
<text x="75.5" y="285.6">PESO:</text>
<text x="120" y="285.7">ESCALA:1:2</text>
<text x="164.4" y="285.7">HOJA 1 DE 1</text>
</g>
</svg>
